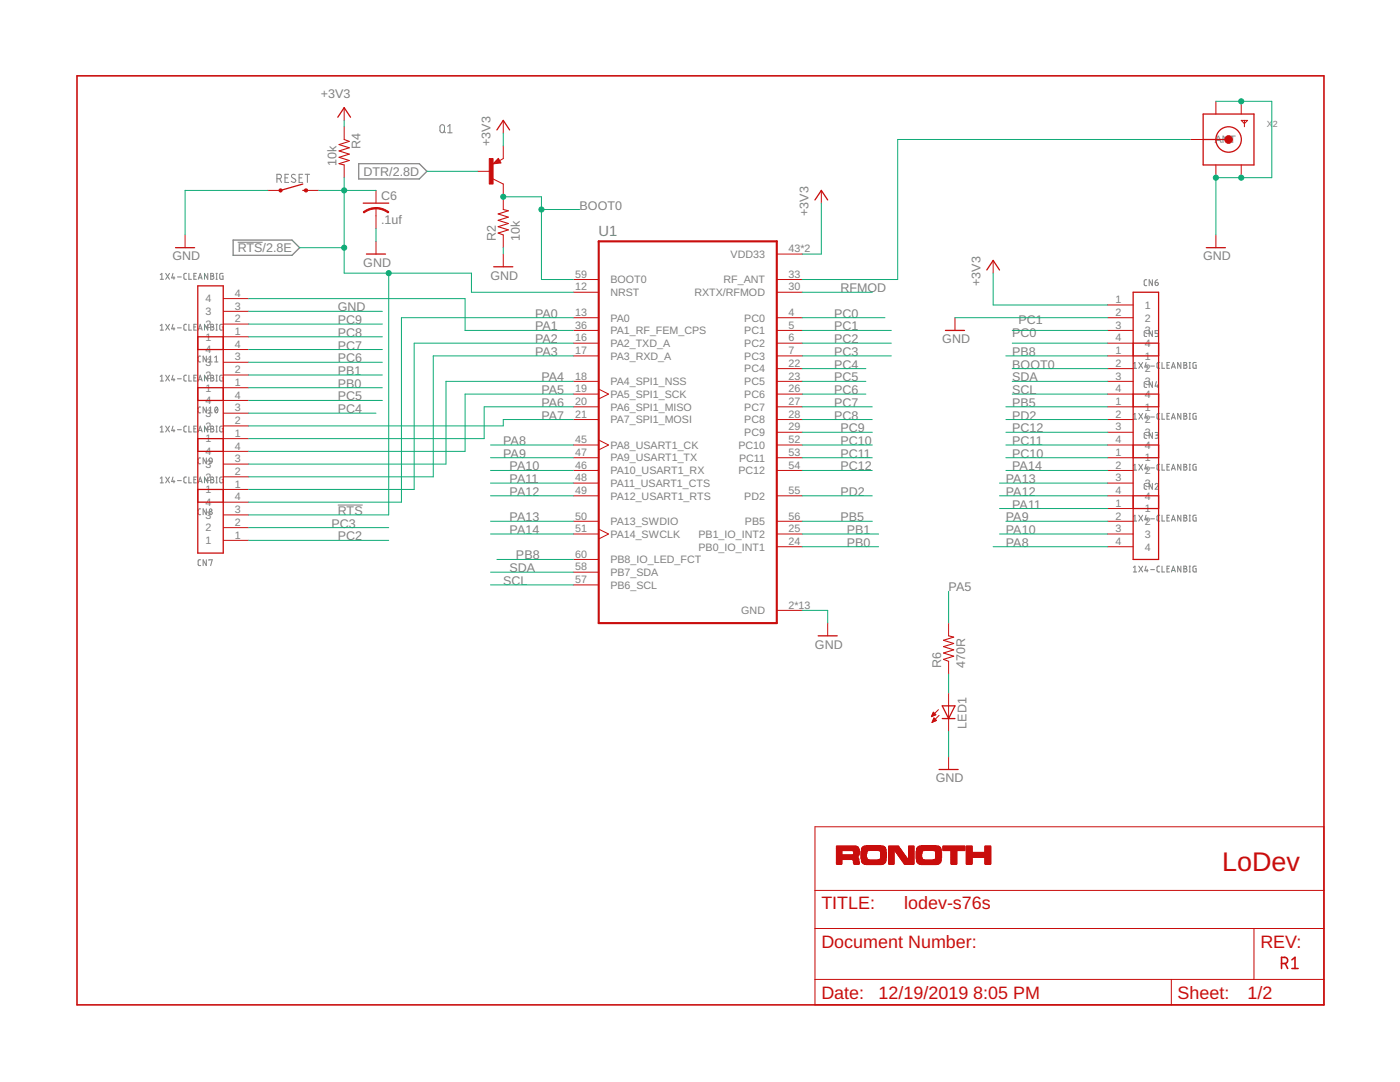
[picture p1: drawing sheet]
<svg xmlns="http://www.w3.org/2000/svg" width="279mm" height="216mm" viewBox="0 0 279 216" stroke-linecap="round" stroke-linejoin="round" font-family="sans-serif">
<g fill="none" stroke="#808080" stroke-width=".2">
<path d="M55.3 35.7h.4a.44 .44 0 0 0 .5-.5 .44 .44 0 0 0-.5-.4h-.4v1.6M55.8 35.7l.4 .7M56.9 35.5h.5M57.6 34.8h-.7v1.6h.7M58.9 34.9a.41 .41 0 0 0-.5-.1 .41 .41 0 0 0-.1 .6l.5 .3a.37 .37 0 0 1 .2 .5 .37 .37 0 0 1-.5 .2l-.4-.2M59.7 35.5h.5M60.4 34.8h-.7v1.6h.7M60.9 34.8h.9M61.3 34.8v1.6M87.9 25l.4-.1 .3 .1 .1 1a.46 .46 0 0 1-.4 .5 .46 .46 0 0 1-.5-.5v-.7zM88.5 26.1l.4 .4M89.3 25.2l.5-.3v1.6"/>
<path d="M89.3 26.5h.9M32 54.8l.3-.3v1.2M32 55.7h.6M33.1 54.5l.7 1.2M33.8 54.5l-.7 1.2M34.5 54.5l-.2 1h.6M34.7 55.2v.5M35.4 55.3h.8M37.2 54.5l-.3 .1-.2 .2 .1 .8 .4 .1M37.7 54.5v1.2h.5M38.7 55.1h.4M39.2 54.5h-.5v1.2h.5"/>
<path d="M39.6 55.7l.4-1.2 .3 1.2M39.7 55.4h.6M41.5 54.5v1.2l-.7-1.2v1.2M42.1 54.5l.5 .2v.3l-.2 .1 .3 .2-.2 .4h-.4zM42.1 55.1h.3M43.1 55.7h.3M43.1 54.5h.3M43.2 54.5v1.2M44.5 54.5l-.5 .1-.1 .1v.8l.1 .2h.5v-.6h-.2M47.4 48.3h5M228.9 55.8l-.4 .1-.2 .2 .1 .8 .5 .1M230 55.8v1.2l-.7-1.2v1.2"/>
<path d="M230.5 56.3h.4a.32 .32 0 0 1 .3 .4 .32 .32 0 0 1-.4 .3 .32 .32 0 0 1-.3-.3zM231 55.8l-.3 .2-.2 .3M32 65l.3-.3v1.2M32 75.1l.3-.2v1.1M32 76h.6M32 65.9h.6M33.1 74.9l.7 1.1M33.1 64.7l.7 1.2M33.8 74.9l-.7 1.1M33.8 64.7l-.7 1.2M34.5 74.9l-.2 .9h.6M34.5 64.7l-.2 .9h.6"/>
<path d="M34.7 65.4v.5M34.7 75.5v.5M35.4 75.6h.8M35.4 65.4h.8M37.2 74.9h-.3l-.2 .2 .1 .9h.4M37.2 64.7h-.3l-.2 .3 .1 .8 .4 .1M37.7 64.7v1.2h.5M37.7 74.9v1.1h.5M38.7 75.4h.4M38.7 65.2h.4M39.2 64.7h-.5v1.2h.5M39.2 74.9h-.5v1.1h.5"/>
<path d="M39.6 76l.4-1.1 .3 1.1M39.6 65.9l.4-1.2 .3 1.2M39.7 75.8h.6M39.7 65.6h.6M40 71.1h-.3l-.2 .2 .1 .9h.4M41.2 71.1v1.1l-.7-1.1v1.1M41.5 64.7v1.2l-.7-1.2v1.2M41.5 74.9v1.1l-.7-1.1v1.1M41.7 71.3l.3-.2v1.1M41.7 72.2h.7M42.1 74.9l.5 .1v.3l-.2 .1 .3 .2-.2 .4h-.4zM42.1 64.7l.5 .1v.3l-.2 .1 .3 .3-.2 .3-.4 .1z"/>
<path d="M42.1 75.4h.3M42.1 65.2h.3M42.8 72.2h.7M42.8 71.3l.4-.2v1.1M43.1 76h.3M43.1 74.9h.3M43.1 65.9h.3M43.1 64.7h.3M43.2 64.7v1.2M43.2 74.9v1.1M44.5 74.9h-.5l-.1 .1v1h.6v-.6h-.2M44.5 64.7h-.5l-.1 .2v.7l.1 .3h.5v-.7h-.2"/>
<path d="M226.2 72.6l.3-.3v1.2M226.2 73.5h.6M227.3 72.3l.7 1.2M228 72.3l-.7 1.2M228.7 72.3l-.2 .9h.6M228.9 76.1l-.4 .1-.2 .2 .1 .8 .5 .1M228.9 66h-.4l-.2 .3 .1 .8h.5M228.9 73v.5M229.6 73h.8M230 66v1.1l-.7-1.1v1.1M230 76.1v1.2l-.7-1.2v1.2M230.8 76.1l-.3 .9h.7"/>
<path d="M231 76.8v.5M231.2 66h-.7v.5h.4a.32 .32 0 0 1 .3 .3 .32 .32 0 0 1-.3 .3h-.4M231.4 72.3l-.4 .1-.1 .2v.7l.5 .2M231.9 72.3v1.2h.5M232.9 72.9h.4M233.4 72.3h-.5v1.2h.5M233.8 73.5l.4-1.2 .4 1.2M233.9 73.2h.6M235.7 72.3v1.2l-.7-1.2v1.2M236.3 72.3l.5 .1v.3l-.2 .2 .3 .2-.2 .4h-.4zM236.3 72.9h.3M237.3 73.5h.3"/>
<path d="M237.3 72.3h.3M237.4 72.3v1.2M238.7 72.3l-.6 .2v.9l.6 .1v-.6h-.2M32 95.4l.3-.2v1.2M32 85.3l.3-.3v1.2M32 96.4h.6M32 86.2h.6M33.1 95.2l.7 1.2M33.1 85l.7 1.2M33.8 95.2l-.7 1.2M33.8 85l-.7 1.2M34.5 95.2l-.2 .9h.6"/>
<path d="M34.5 85l-.2 .9h.6M34.7 85.7v.5M34.7 95.8v.6M35.4 95.9h.8M35.4 85.7h.8M37.2 95.2h-.3l-.2 .2v.8l.5 .2M37.2 85h-.3l-.2 .3 .1 .8 .4 .1M37.7 95.2v1.2h.5M37.7 85v1.2h.5M38.7 95.7h.4M38.7 85.6h.4M39.2 95.2h-.5v1.2h.5"/>
<path d="M39.2 85h-.5v1.2h.5M39.6 96.4l.4-1.2 .3 1.2M39.6 86.2l.4-1.2 .3 1.2M39.7 96.1h.6M39.7 85.9h.6M40 91.4h-.3l-.2 .2 .1 .9h.4M40 81.2h-.3l-.2 .3 .1 .8 .4 .1M41.2 81.2v1.2l-.7-1.2v1.2M41.2 91.4v1.1l-.7-1.1v1.1M41.5 85v1.2l-.7-1.2v1.2M41.5 95.2v1.2l-.7-1.2v1.2M41.7 81.5l.3-.3v1.2"/>
<path d="M41.7 82.4h.7M41.8 91.4h.4l.2 .6-.6-.1-.1-.2zM42.1 95.2h.4l.1 .2v.2l-.2 .1 .3 .2-.2 .4-.4 .1zM42.1 85l.5 .1v.3l-.2 .2 .3 .2-.2 .4h-.4zM42.1 95.7h.3M42.1 85.6h.3M42.4 92l-.2 .3-.4 .2M43 81.3l.1-.1a.58 .58 0 0 1 .4 .6 .58 .58 0 0 1-.4 .6l-.3-.6zM43.1 96.4h.3M43.1 95.2h.3M43.1 86.2h.3M43.1 85h.3"/>
<path d="M43.2 85v1.2M43.2 95.2v1.2M43.4 81.5l-.5 .6M44.5 95.2l-.6 .1v.8l.1 .2 .5 .1v-.7h-.2M44.5 85h-.5l-.1 .2v.9l.6 .1v-.6h-.2M226.2 82.7l.3-.2v1.2M226.2 92.9l.3-.3v1.2M226.2 93.8h.6M226.2 83.7h.6M227.3 92.6l.7 1.2M227.3 82.5l.7 1.2M228 92.6l-.7 1.2"/>
<path d="M228 82.5l-.7 1.2M228.7 92.6l-.2 1h.6M228.7 82.5l-.2 .9h.6M228.9 96.5h-.4l-.2 .2 .1 .8 .5 .1M228.9 86.3h-.4l-.2 .3 .1 .8 .5 .1M228.9 83.1v.6M228.9 93.3v.5M229.6 93.4h.8M229.6 83.2h.8M230 86.3v1.2l-.7-1.2v1.2M230 96.5v1.1l-.7-1.1v1.1M230.5 96.7a.32 .32 0 0 1 .5-.2 .32 .32 0 0 1 .1 .5l-.6 .6h.7"/>
<path d="M230.5 86.3h.5l.2 .2-.1 .2-.4 .1M230.8 86.8l.3 .1 .1 .3-.2 .2-.5 .1M231.4 92.6l-.4 .1-.1 .2v.8l.5 .1M231.4 82.5h-.4l-.1 .2v.8l.5 .2M231.9 82.5v1.2h.5M231.9 92.6v1.2h.5M232.9 93.2h.4M232.9 83h.4M233.4 82.5h-.5v1.2h.5M233.4 92.6h-.5v1.2h.5M233.8 93.8l.4-1.2 .4 1.2M233.8 83.7l.4-1.2 .4 1.2"/>
<path d="M233.9 93.5h.6M233.9 83.4h.6M235.7 82.5v1.2l-.7-1.2v1.2M235.7 92.6v1.2l-.7-1.2v1.2M236.3 92.6l.4 .1 .1 .1v.3l-.2 .1 .3 .2-.2 .4h-.4zM236.3 82.5l.5 .1v.3l-.2 .1 .3 .2-.2 .4-.4 .1zM236.3 93.2h.3M236.3 83h.3M237.3 93.8h.3M237.3 92.6h.3M237.3 83.7h.3M237.3 82.5h.3"/>
<path d="M237.4 82.5v1.2M237.4 92.6v1.2M238.7 92.6l-.6 .2v.9l.6 .1v-.6h-.2M238.7 82.5l-.6 .1v1l.6 .1v-.7h-.2M40 111.7h-.3l-.2 .3 .1 .8 .4 .1M40 101.5l-.3 .1-.2 .2 .1 .8 .4 .1M41.2 101.5v1.2l-.7-1.2v1.2M41.2 111.7v1.2l-.7-1.2v1.2M41.7 111.8v-.1h.7l-.4 1.2M67.4 100.8h5M226.2 113.2l.3-.2v1.1M226.2 103.1l.3-.3v1.2"/>
<path d="M226.2 114.1h.6M226.2 104h.6M227.3 113l.7 1.1M227.3 102.8l.7 1.2M228 113l-.7 1.1M228 102.8l-.7 1.2M228.7 113l-.2 .9h.6M228.7 102.8l-.2 .9h.6M228.9 103.4v.6M228.9 113.6v.5M229.6 113.7h.8M229.6 103.5h.8"/>
<path d="M231.4 113h-.4l-.1 .2v.8l.5 .1M231.4 102.8h-.4l-.1 .3v.7l.5 .2M231.9 113v1.1h.5M231.9 102.8v1.2h.5M232.9 113.5h.4M232.9 103.3h.4M233.4 113h-.5v1.1h.5M233.4 102.8h-.5v1.2h.5M233.8 114.1l.4-1.1 .4 1.1M233.8 104l.4-1.2 .4 1.2M233.9 113.8h.6M233.9 103.7h.6"/>
<path d="M235.7 102.8v1.2l-.7-1.2v1.2M235.7 113v1.1l-.7-1.1v1.1M236.3 113l.5 .1v.3l-.2 .1 .3 .2-.2 .4h-.4zM236.3 102.8l.5 .1v.3l-.2 .1 .3 .3-.2 .3-.4 .1zM236.3 113.5h.3M236.3 103.3h.3M237.3 114.1h.3M237.3 113h.3M237.3 104h.3M237.3 102.8h.3M237.4 102.8v1.2M237.4 113v1.1"/>
<path d="M238.7 113l-.6 .1v.8l.1 .2h.5v-.6h-.2M238.7 102.8l-.6 .1v.8l.1 .2 .5 .1v-.7h-.2"/>
<circle cx="42" cy="101.8" r=".26"/>
<circle cx="42" cy="102.4" r=".33"/>
</g>
<path d="M71.6 32.7h12.1l1.5 1.5-1.5 1.5h-12.1zM46.5 47.9h11.8l1.5 1.5-1.5 1.5h-11.8z" fill="none" stroke="#808080" stroke-width=".25"/>
<g fill="#c90d0c" stroke="#c90d0c" stroke-width=".2">
<path d="M172.8 172.4l3.1 .1z"/>
<path d="M183.9 172.4l3 .1z"/>
<path d="M166.9 172.4h1.1z"/>
<path d="M170.4 172.4h1.1z"/>
<path d="M172.4 172.4h3.9z"/>
<path d="M177.3 172.4h1.1z"/>
<path d="M180.5 172.4h1.9z"/>
<path d="M183.4 172.4h3.9z"/>
<path d="M189.8 172.4h1.2z"/>
<path d="M192.8 172.4h1.2z"/>
<path d="M196.6 172.4h1.1z"/>
<path d="M166.9 172.3l1.1 .1z"/>
<path d="M170.4 172.3l1.1 .1z"/>
<path d="M172.3 172.3l4.2 .1z"/>
<path d="M177.3 172.3l1.1 .1z"/>
<path d="M180.4 172.3l2 .1z"/>
<path d="M183.3 172.3l4.2 .1z"/>
<path d="M189.8 172.3l1.2 .1z"/>
<path d="M192.8 172.3l1.2 .1z"/>
<path d="M196.6 172.3l1.1 .1z"/>
<path d="M166.9 172.2l1.1 .1z"/>
<path d="M170.4 172.2l1.1 .1z"/>
<path d="M172.2 172.2l4.4 .1z"/>
<path d="M177.3 172.2l1.1 .1z"/>
<path d="M180.4 172.2l2 .1z"/>
<path d="M183.2 172.2l4.4 .1z"/>
<path d="M189.8 172.2l1.2 .1z"/>
<path d="M192.8 172.2l1.2 .1z"/>
<path d="M196.6 172.2l1.1 .1z"/>
<path d="M166.9 172.1l1.1 .1z"/>
<path d="M170.3 172.1l1.2 .1z"/>
<path d="M172.1 172.1l4.6 .1z"/>
<path d="M177.3 172.1l1.1 .1z"/>
<path d="M180.3 172.1l2.1 .1z"/>
<path d="M183.1 172.1l4.6 .1z"/>
<path d="M189.8 172.1l1.2 .1z"/>
<path d="M192.8 172.1l1.2 .1z"/>
<path d="M196.6 172.1l1.1 .1z"/>
<path d="M166.9 172l1.1 .1z"/>
<path d="M170.3 172l1.2 .1z"/>
<path d="M172 172l4.7 .1z"/>
<path d="M177.3 172l1.1 .1z"/>
<path d="M180.2 172l2.2 .1z"/>
<path d="M183 172l4.7 .1z"/>
<path d="M189.8 172l1.2 .1z"/>
<path d="M192.8 172l1.2 .1z"/>
<path d="M196.6 172l1.1 .1z"/>
<path d="M166.9 171.9l1.1 .1z"/>
<path d="M170.3 171.9l1.2 .1z"/>
<path d="M172 171.9l4.7 .1z"/>
<path d="M177.3 171.9l1.1 .1z"/>
<path d="M180.2 171.9l2.2 .1z"/>
<path d="M183 171.9l4.7 .1z"/>
<path d="M189.8 171.9l1.2 .1z"/>
<path d="M192.8 171.9l1.2 .1z"/>
<path d="M196.6 171.9l1.1 .1z"/>
<path d="M166.9 171.9h1.1z"/>
<path d="M170.3 171.9h1.1z"/>
<path d="M171.9 171.9h4.8z"/>
<path d="M177.3 171.9h1.1z"/>
<path d="M180.1 171.9h2.3z"/>
<path d="M182.9 171.9h4.8z"/>
<path d="M189.8 171.9h1.2z"/>
<path d="M192.8 171.9h1.2z"/>
<path d="M196.6 171.9h1.1z"/>
<path d="M166.9 171.8l1.1 .1z"/>
<path d="M170.3 171.8l1.1 .1z"/>
<path d="M171.9 171.8l4.9 .1z"/>
<path d="M177.3 171.8l1.1 .1z"/>
<path d="M180 171.8l2.4 .1z"/>
<path d="M182.9 171.8l4.9 .1z"/>
<path d="M189.8 171.8l1.2 .1z"/>
<path d="M192.8 171.8l1.2 .1z"/>
<path d="M196.6 171.8l1.1 .1z"/>
<path d="M166.9 171.7l1.1 .1z"/>
<path d="M170.3 171.7l1.1 .1z"/>
<path d="M171.9 171.7l4.9 .1z"/>
<path d="M177.3 171.7l1.1 .1z"/>
<path d="M180 171.7l2.4 .1z"/>
<path d="M182.9 171.7l4.9 .1z"/>
<path d="M189.8 171.7l1.2 .1z"/>
<path d="M192.8 171.7l1.2 .1z"/>
<path d="M196.6 171.7l1.1 .1z"/>
<path d="M166.9 171.6l1.1 .1z"/>
<path d="M170.2 171.6l1.2 .1z"/>
<path d="M171.9 171.6l4.9 .1z"/>
<path d="M177.3 171.6l1.1 .1z"/>
<path d="M180 171.6l2.4 .1z"/>
<path d="M182.9 171.6l4.9 .1z"/>
<path d="M189.8 171.6l1.2 .1z"/>
<path d="M192.8 171.6l1.2 .1z"/>
<path d="M196.6 171.6l1.1 .1z"/>
<path d="M166.9 171.5l1.1 .1z"/>
<path d="M170.1 171.5l1.3 .1z"/>
<path d="M171.9 171.5l1.5 .1z"/>
<path d="M175.2 171.5l1.6 .1z"/>
<path d="M177.3 171.5l1.1 .1z"/>
<path d="M179.9 171.5l2.5 .1z"/>
<path d="M182.9 171.5l1.5 .1z"/>
<path d="M186.2 171.5l1.6 .1z"/>
<path d="M189.8 171.5l1.2 .1z"/>
<path d="M192.8 171.5l1.2 .1z"/>
<path d="M196.6 171.5l1.1 .1z"/>
<path d="M166.9 171.4l4.5 .1z"/>
<path d="M171.9 171.4l1.3 .1z"/>
<path d="M175.6 171.4l1.2 .1z"/>
<path d="M177.3 171.4l1.1 .1z"/>
<path d="M179.8 171.4l1.4 .1z"/>
<path d="M181.3 171.4l1.1 .1z"/>
<path d="M182.9 171.4l1.3 .1z"/>
<path d="M186.6 171.4l1.2 .1z"/>
<path d="M189.8 171.4l1.2 .1z"/>
<path d="M192.8 171.4l1.2 .1z"/>
<path d="M196.6 171.4l1.1 .1z"/>
<path d="M166.9 171.3l4.5 .1z"/>
<path d="M171.8 171.3l1.3 .1z"/>
<path d="M175.6 171.3l1.2 .1z"/>
<path d="M177.3 171.3l1.1 .1z"/>
<path d="M179.8 171.3l1.3 .1z"/>
<path d="M181.3 171.3l1.1 .1z"/>
<path d="M182.8 171.3l1.3 .1z"/>
<path d="M186.6 171.3l1.2 .1z"/>
<path d="M189.8 171.3l1.2 .1z"/>
<path d="M192.8 171.3l1.2 .1z"/>
<path d="M196.6 171.3l1.1 .1z"/>
<path d="M166.9 171.3h4.4z"/>
<path d="M171.8 171.3h1.2z"/>
<path d="M175.7 171.3h1.1z"/>
<path d="M177.3 171.3h1.1z"/>
<path d="M179.7 171.3h1.4z"/>
<path d="M181.3 171.3h1.1z"/>
<path d="M182.8 171.3h1.2z"/>
<path d="M186.7 171.3h1.1z"/>
<path d="M189.8 171.3h1.2z"/>
<path d="M192.8 171.3h1.2z"/>
<path d="M196.6 171.3h1.1z"/>
<path d="M166.9 171.2l4.4 .1z"/>
<path d="M171.8 171.2l1.2 .1z"/>
<path d="M175.7 171.2l1.1 .1z"/>
<path d="M177.3 171.2l1.1 .1z"/>
<path d="M179.6 171.2l1.4 .1z"/>
<path d="M181.3 171.2l1.1 .1z"/>
<path d="M182.8 171.2l1.2 .1z"/>
<path d="M186.7 171.2l1.1 .1z"/>
<path d="M189.8 171.2l1.2 .1z"/>
<path d="M192.8 171.2l1.2 .1z"/>
<path d="M196.6 171.2l1.1 .1z"/>
<path d="M166.9 171.1l4.3 .1z"/>
<path d="M171.8 171.1l1.2 .1z"/>
<path d="M175.7 171.1l1.2 .1z"/>
<path d="M177.3 171.1l1.1 .1z"/>
<path d="M179.5 171.1l1.5 .1z"/>
<path d="M181.3 171.1l1.1 .1z"/>
<path d="M182.8 171.1l1.2 .1z"/>
<path d="M186.7 171.1l1.2 .1z"/>
<path d="M189.8 171.1l1.2 .1z"/>
<path d="M192.8 171.1l1.2 .1z"/>
<path d="M196.6 171.1l1.1 .1z"/>
<path d="M166.9 171l4.1 .1z"/>
<path d="M171.8 171l1.1 .1z"/>
<path d="M175.7 171l1.2 .1z"/>
<path d="M177.3 171l1.1 .1z"/>
<path d="M179.5 171l1.4 .1z"/>
<path d="M181.3 171l1.1 .1z"/>
<path d="M182.8 171l1.1 .1z"/>
<path d="M186.7 171l1.2 .1z"/>
<path d="M189.8 171l1.2 .1z"/>
<path d="M192.8 171l4.9 .1z"/>
<path d="M166.9 170.9l4.2 .1z"/>
<path d="M171.8 170.9l1.1 .1z"/>
<path d="M175.7 170.9l1.2 .1z"/>
<path d="M177.3 170.9l1.1 .1z"/>
<path d="M179.5 170.9l1.3 .1z"/>
<path d="M181.3 170.9l1.1 .1z"/>
<path d="M182.8 170.9l1.1 .1z"/>
<path d="M186.7 170.9l1.2 .1z"/>
<path d="M189.8 170.9l1.2 .1z"/>
<path d="M192.8 170.9l4.9 .1z"/>
<path d="M166.9 170.8l4.3 .1z"/>
<path d="M171.8 170.8l1.1 .1z"/>
<path d="M175.7 170.8l1.2 .1z"/>
<path d="M177.3 170.8l1.1 .1z"/>
<path d="M179.4 170.8l1.4 .1z"/>
<path d="M181.3 170.8l1.1 .1z"/>
<path d="M182.8 170.8l1.1 .1z"/>
<path d="M186.7 170.8l1.2 .1z"/>
<path d="M189.8 170.8l1.2 .1z"/>
<path d="M192.8 170.8l4.9 .1z"/>
<path d="M166.9 170.8h4.4z"/>
<path d="M171.8 170.8h1.1z"/>
<path d="M175.7 170.8h1.2z"/>
<path d="M177.3 170.8h1.1z"/>
<path d="M179.4 170.8h1.3z"/>
<path d="M181.3 170.8h1.1z"/>
<path d="M182.8 170.8h1.1z"/>
<path d="M186.7 170.8h1.2z"/>
<path d="M189.8 170.8h1.2z"/>
<path d="M192.8 170.8h4.9z"/>
<path d="M166.9 170.7l4.5 .1z"/>
<path d="M171.8 170.7l1.1 .1z"/>
<path d="M175.7 170.7l1.2 .1z"/>
<path d="M177.3 170.7l1.1 .1z"/>
<path d="M179.3 170.7l1.3 .1z"/>
<path d="M181.3 170.7l1.1 .1z"/>
<path d="M182.8 170.7l1.1 .1z"/>
<path d="M186.7 170.7l1.2 .1z"/>
<path d="M189.8 170.7l1.2 .1z"/>
<path d="M192.8 170.7l4.9 .1z"/>
<path d="M166.9 170.6l4.5 .1z"/>
<path d="M171.8 170.6l1.1 .1z"/>
<path d="M175.7 170.6l1.2 .1z"/>
<path d="M177.3 170.6l1.1 .1z"/>
<path d="M179.2 170.6l1.4 .1z"/>
<path d="M181.3 170.6l1.1 .1z"/>
<path d="M182.8 170.6l1.1 .1z"/>
<path d="M186.7 170.6l1.2 .1z"/>
<path d="M189.8 170.6l1.2 .1z"/>
<path d="M192.8 170.6l4.9 .1z"/>
<path d="M166.9 170.5l1.1 .1z"/>
<path d="M170.2 170.5l1.2 .1z"/>
<path d="M171.8 170.5l1.1 .1z"/>
<path d="M175.7 170.5l1.2 .1z"/>
<path d="M177.3 170.5l1.1 .1z"/>
<path d="M179.1 170.5l1.5 .1z"/>
<path d="M181.3 170.5l1.1 .1z"/>
<path d="M182.8 170.5l1.1 .1z"/>
<path d="M186.7 170.5l1.2 .1z"/>
<path d="M189.8 170.5l1.2 .1z"/>
<path d="M192.8 170.5l4.9 .1z"/>
<path d="M166.9 170.4l1.1 .1z"/>
<path d="M170.3 170.4l1.2 .1z"/>
<path d="M171.8 170.4l1.1 .1z"/>
<path d="M175.7 170.4l1.2 .1z"/>
<path d="M177.3 170.4l1.1 .1z"/>
<path d="M179.1 170.4l1.4 .1z"/>
<path d="M181.3 170.4l1.1 .1z"/>
<path d="M182.8 170.4l1.1 .1z"/>
<path d="M186.7 170.4l1.2 .1z"/>
<path d="M189.8 170.4l1.2 .1z"/>
<path d="M192.8 170.4l4.9 .1z"/>
<path d="M166.9 170.3l1.1 .1z"/>
<path d="M170.4 170.3l1.1 .1z"/>
<path d="M171.8 170.3l1.1 .1z"/>
<path d="M175.7 170.3l1.2 .1z"/>
<path d="M177.3 170.3l1.1 .1z"/>
<path d="M179 170.3l1.4 .1z"/>
<path d="M181.3 170.3l1.1 .1z"/>
<path d="M182.8 170.3l1.1 .1z"/>
<path d="M186.7 170.3l1.2 .1z"/>
<path d="M189.8 170.3l1.2 .1z"/>
<path d="M192.8 170.3l4.9 .1z"/>
<path d="M166.9 170.2l1.1 .1z"/>
<path d="M170.4 170.2l1.1 .1z"/>
<path d="M171.8 170.2l1.2 .1z"/>
<path d="M175.7 170.2l1.2 .1z"/>
<path d="M177.3 170.2l1.1 .1z"/>
<path d="M178.9 170.2l1.5 .1z"/>
<path d="M181.3 170.2l1.1 .1z"/>
<path d="M182.8 170.2l1.2 .1z"/>
<path d="M186.7 170.2l1.2 .1z"/>
<path d="M189.8 170.2l1.2 .1z"/>
<path d="M192.8 170.2l4.9 .1z"/>
<path d="M166.9 170.2h1.1z"/>
<path d="M170.4 170.2h1.1z"/>
<path d="M171.8 170.2h1.2z"/>
<path d="M175.7 170.2h1.2z"/>
<path d="M177.3 170.2h1.1z"/>
<path d="M178.9 170.2h1.4z"/>
<path d="M181.3 170.2h1.1z"/>
<path d="M182.8 170.2h1.2z"/>
<path d="M186.7 170.2h1.2z"/>
<path d="M189.8 170.2h1.2z"/>
<path d="M192.8 170.2h4.9z"/>
<path d="M166.9 170.1l1.1 .1z"/>
<path d="M170.4 170.1l1.1 .1z"/>
<path d="M171.8 170.1l1.2 .1z"/>
<path d="M175.7 170.1l1.2 .1z"/>
<path d="M177.3 170.1l1.1 .1z"/>
<path d="M178.9 170.1l1.3 .1z"/>
<path d="M181.3 170.1l1.1 .1z"/>
<path d="M182.8 170.1l1.2 .1z"/>
<path d="M186.7 170.1l1.2 .1z"/>
<path d="M189.8 170.1l1.2 .1z"/>
<path d="M192.8 170.1l4.9 .1z"/>
<path d="M166.9 170l1.1 .1z"/>
<path d="M170.4 170l1.1 .1z"/>
<path d="M171.8 170l1.2 .1z"/>
<path d="M175.7 170l1.1 .1z"/>
<path d="M177.3 170l1.1 .1z"/>
<path d="M178.8 170l1.3 .1z"/>
<path d="M181.3 170l1.1 .1z"/>
<path d="M182.8 170l1.2 .1z"/>
<path d="M186.7 170l1.1 .1z"/>
<path d="M189.8 170l1.2 .1z"/>
<path d="M192.8 170l1.2 .1z"/>
<path d="M196.6 170l1.1 .1z"/>
<path d="M166.9 169.9l1.1 .1z"/>
<path d="M170.4 169.9l1.1 .1z"/>
<path d="M171.8 169.9l1.2 .1z"/>
<path d="M175.7 169.9l1.1 .1z"/>
<path d="M177.3 169.9l1.1 .1z"/>
<path d="M178.7 169.9l1.4 .1z"/>
<path d="M181.3 169.9l1.1 .1z"/>
<path d="M182.8 169.9l1.2 .1z"/>
<path d="M186.7 169.9l1.1 .1z"/>
<path d="M189.8 169.9l1.2 .1z"/>
<path d="M192.8 169.9l1.2 .1z"/>
<path d="M196.6 169.9l1.1 .1z"/>
<path d="M166.9 169.8l1.1 .1z"/>
<path d="M170.3 169.8l1.2 .1z"/>
<path d="M171.8 169.8l1.3 .1z"/>
<path d="M175.6 169.8l1.2 .1z"/>
<path d="M177.3 169.8l1.1 .1z"/>
<path d="M178.7 169.8l1.3 .1z"/>
<path d="M181.3 169.8l1.1 .1z"/>
<path d="M182.8 169.8l1.3 .1z"/>
<path d="M186.6 169.8l1.2 .1z"/>
<path d="M189.8 169.8l1.2 .1z"/>
<path d="M192.8 169.8l1.2 .1z"/>
<path d="M196.6 169.8l1.1 .1z"/>
<path d="M166.9 169.7l1.1 .1z"/>
<path d="M170.2 169.7l1.3 .1z"/>
<path d="M171.9 169.7l1.3 .1z"/>
<path d="M175.6 169.7l1.2 .1z"/>
<path d="M177.3 169.7l1.1 .1z"/>
<path d="M178.6 169.7l1.4 .1z"/>
<path d="M181.3 169.7l1.1 .1z"/>
<path d="M182.9 169.7l1.3 .1z"/>
<path d="M186.6 169.7l1.2 .1z"/>
<path d="M189.8 169.7l1.2 .1z"/>
<path d="M192.8 169.7l1.2 .1z"/>
<path d="M196.6 169.7l1.1 .1z"/>
<path d="M166.9 169.7h4.6z"/>
<path d="M171.9 169.7h1.6z"/>
<path d="M175.2 169.7h1.6z"/>
<path d="M177.3 169.7h2.7z"/>
<path d="M181.3 169.7h1.1z"/>
<path d="M182.9 169.7h1.6z"/>
<path d="M186.2 169.7h1.6z"/>
<path d="M188.2 169.7h4.4z"/>
<path d="M192.8 169.7h1.2z"/>
<path d="M196.6 169.7h1.1z"/>
<path d="M166.9 169.6l4.6 .1z"/>
<path d="M171.9 169.6l4.9 .1z"/>
<path d="M177.3 169.6l2.6 .1z"/>
<path d="M181.3 169.6l1.1 .1z"/>
<path d="M182.9 169.6l4.9 .1z"/>
<path d="M188.2 169.6l4.4 .1z"/>
<path d="M192.8 169.6l1.2 .1z"/>
<path d="M196.6 169.6l1.1 .1z"/>
<path d="M166.9 169.5l4.6 .1z"/>
<path d="M171.9 169.5l4.9 .1z"/>
<path d="M177.3 169.5l2.5 .1z"/>
<path d="M181.3 169.5l1.1 .1z"/>
<path d="M182.9 169.5l4.9 .1z"/>
<path d="M188.2 169.5l4.4 .1z"/>
<path d="M192.8 169.5l1.2 .1z"/>
<path d="M196.6 169.5l1.1 .1z"/>
<path d="M166.9 169.4l4.5 .1z"/>
<path d="M171.9 169.4l4.9 .1z"/>
<path d="M177.3 169.4l2.5 .1z"/>
<path d="M181.3 169.4l1.1 .1z"/>
<path d="M182.9 169.4l4.9 .1z"/>
<path d="M188.2 169.4l4.4 .1z"/>
<path d="M192.8 169.4l1.2 .1z"/>
<path d="M196.6 169.4l1.1 .1z"/>
<path d="M166.9 169.3l4.5 .1z"/>
<path d="M171.9 169.3l4.8 .1z"/>
<path d="M177.3 169.3l2.4 .1z"/>
<path d="M181.3 169.3l1.1 .1z"/>
<path d="M182.9 169.3l4.8 .1z"/>
<path d="M188.2 169.3l4.4 .1z"/>
<path d="M192.8 169.3l1.2 .1z"/>
<path d="M196.6 169.3l1.1 .1z"/>
<path d="M166.9 169.2l4.5 .1z"/>
<path d="M172 169.2l4.7 .1z"/>
<path d="M177.3 169.2l2.3 .1z"/>
<path d="M181.3 169.2l1.1 .1z"/>
<path d="M183 169.2l4.7 .1z"/>
<path d="M188.2 169.2l4.4 .1z"/>
<path d="M192.8 169.2l1.2 .1z"/>
<path d="M196.6 169.2l1.1 .1z"/>
<path d="M166.9 169.1l4.4 .1z"/>
<path d="M172 169.1l4.7 .1z"/>
<path d="M177.3 169.1l2.2 .1z"/>
<path d="M181.3 169.1l1.1 .1z"/>
<path d="M183 169.1l4.7 .1z"/>
<path d="M188.2 169.1l4.4 .1z"/>
<path d="M192.8 169.1l1.2 .1z"/>
<path d="M196.6 169.1l1.1 .1z"/>
<path d="M166.9 169.1h4.4z"/>
<path d="M172.1 169.1h4.6z"/>
<path d="M177.3 169.1h2.2z"/>
<path d="M181.3 169.1h1.1z"/>
<path d="M183.1 169.1h4.6z"/>
<path d="M188.2 169.1h4.4z"/>
<path d="M192.8 169.1h1.2z"/>
<path d="M196.6 169.1h1.1z"/>
<path d="M166.9 169l4.3 .1z"/>
<path d="M172.2 169l4.4 .1z"/>
<path d="M177.3 169l2.2 .1z"/>
<path d="M181.3 169l1.1 .1z"/>
<path d="M183.2 169l4.4 .1z"/>
<path d="M188.2 169l4.4 .1z"/>
<path d="M192.8 169l1.2 .1z"/>
<path d="M196.6 169l1.1 .1z"/>
<path d="M166.9 168.9l4.2 .1z"/>
<path d="M172.3 168.9l4.2 .1z"/>
<path d="M177.3 168.9l2.1 .1z"/>
<path d="M181.3 168.9l1.1 .1z"/>
<path d="M183.3 168.9l4.2 .1z"/>
<path d="M188.2 168.9l4.4 .1z"/>
<path d="M192.8 168.9l1.2 .1z"/>
<path d="M196.6 168.9l1.1 .1z"/>
<path d="M166.9 168.8l4 .1z"/>
<path d="M172.4 168.8l3.9 .1z"/>
<path d="M177.3 168.8l2.1 .1z"/>
<path d="M181.3 168.8l1.1 .1z"/>
<path d="M183.4 168.8l3.9 .1z"/>
<path d="M188.2 168.8l4.4 .1z"/>
<path d="M192.8 168.8l1.2 .1z"/>
<path d="M196.6 168.8l1.1 .1z"/>
<path d="M172.8 168.7l3 .1z"/>
<path d="M183.9 168.7l2.9 .1z"/>
<path d="M97.6 31.6h.8v5.1h-.8z"/>
</g>
<path d="M15.4 15.1h248.8v185.4h-248.8zM255.8 192.3h.6a.61 .61 0 0 0 .6-.7 .61 .61 0 0 0-.6-.6h-.6v2.3M256.5 192.3l.5 1M257.8 191.5l.6-.5v2.3M257.8 193.3h1.3" fill="none" stroke="#c90d0c" stroke-width=".32"/>
<g fill="none" stroke="#c90d0c" stroke-width=".25">
<path d="M60.4 38h.7M60.4 36.7l-4.4 1.3M67.4 23.4l1.3-1.9 1.3 1.9M99.2 25.9l1.2-1.9 1.3 1.9M99.4 32.3h-.4l.4-.3 .3 .4-1 .1 .7-.7 .4 .6M162.6 39.9l1.3-1.9 1.3 1.9M240.1 22.8h10.2v10.1h-10.2zM240.1 27.8h5.1M35 49.4h3.8M39.5 57h5.1v53.4h-5.1zM72.5 40.5h5.1M73.1 50.7h3.8"/>
<path d="M98.5 53.2h3.8M196.9 53.9l1.3-1.9 1.3 1.9M226.1 58.3h5.1v53.3h-5.1zM240.7 49.4h3.9M39.5 77.4h5.1M39.5 79.9h5.1M39.5 67.2h5.1M39.5 69.7h5.1M188.7 65.9h3.8M226.1 78.6h5.1M226.1 68.5h5.1M226.1 71h5.1"/>
<path d="M39.5 97.7h5.1M39.5 87.5h5.1M39.5 90.1h5.1M226.1 98.9h5.1M226.1 88.8h5.1M226.1 91.3h5.1M226.1 81.2h5.1M39.5 100.2h5.1M226.1 101.5h5.1M163.3 126.9h3.8M187.4 153.5h3.8M188 140.8h2.6l-1.3 2.6z"/>
<path d="M188 143.4h2.6"/>
<circle cx="245.2" cy="27.8" r="2.54"/>
</g>
<g fill="none" stroke="#c90d0c" stroke-width=".2">
<path d="M53.4 38h2.6M61.1 38h2.5M68.7 21.5v2.5M68.7 25.3v2.5M68.7 32.9v2.6M75 38v2.5M95.4 34.2h2.5M98.4 35.7l2 1v5.1M99.5 31.6l.5 .9-1.6 .2zM100.4 29.1v2.5l-.7 .5M100.4 24v2.6M163.9 38v2.5"/>
<path d="M237.6 27.8h2.5M242.7 20.2v2.6M242.7 32.9v2.6M247.7 24h1.3l-.7 .7zM247.7 20.2v2.6M247.7 32.9v2.6M248.3 24v1.3M36.9 46.9v2.5M44.6 59.6h5M75 41.6v4M75 48.2v2.5M100.4 46.9v2.5"/>
<path d="M100.4 50.7v2.5M114.4 58.3h5.1M114.4 55.8h5.1M155 58.3h5.1M155 55.8h5.1M155 50.7h5.1M198.2 52v2.5M242.7 46.9v2.5M44.6 79.9h5M44.6 77.4h5M44.6 74.8h5M44.6 72.3h5"/>
<path d="M44.6 69.7h5M44.6 67.2h5M44.6 64.7h5M44.6 62.1h5M114.4 63.4h5.1M114.4 65.9h5.1M114.4 68.5h5.1M114.4 71h5.1M114.4 76.1h5.1M114.4 78.6h5.1M119.5 77.6l2 1-2 1M155 63.4h5.1"/>
<path d="M155 65.9h5.1M155 68.5h5.1M155 71h5.1M155 76.1h5.1M155 78.6h5.1M155 73.6h5.1M190.6 63.4v2.5M221.1 63.4h5M221.1 65.9h5M221.1 68.5h5M221.1 71h5M221.1 76.1h5"/>
<path d="M221.1 78.6h5M221.1 73.6h5M221.1 60.9h5M44.6 97.7h5M44.6 95.1h5M44.6 92.6h5M44.6 90.1h5M44.6 87.5h5M44.6 85h5M44.6 82.4h5M114.4 81.2h5.1M114.4 83.7h5.1"/>
<path d="M114.4 88.8h5.1M114.4 91.3h5.1M114.4 93.9h5.1M114.4 96.4h5.1M114.4 98.9h5.1M119.5 87.8l2 1-2 1M155 81.2h5.1M155 83.7h5.1M155 86.3h5.1M155 88.8h5.1M155 91.3h5.1M155 93.9h5.1"/>
<path d="M155 98.9h5.1M221.1 81.2h5M221.1 83.7h5M221.1 86.3h5M221.1 88.8h5M221.1 91.3h5M221.1 93.9h5M221.1 96.4h5M221.1 98.9h5M44.6 107.8h5M44.6 105.3h5M44.6 102.7h5"/>
<path d="M44.6 100.2h5M114.4 106.6h5.1M114.4 104h5.1M114.4 116.7h5.1M114.4 114.2h5.1M114.4 111.6h5.1M119.5 105.6l2 1-2 .9M155 109.1h5.1M155 106.6h5.1M155 104h5.1M221.1 109.1h5M221.1 106.6h5"/>
<path d="M221.1 104h5M221.1 101.5h5M155 121.8h5.1M165.2 124.3v2.6M189.3 124.3v2.6M189.3 132v2.5M189.3 138.3v7.6M185.9 142.9h.3M186 142.8h.4M186 142.6h.7M186 144.1h.1M186.1 142.5h.6"/>
<path d="M186.1 144h.3M186.1 142.4h.5M186.1 143.8h.6M186.2 143.7h.7M186.2 142.3h.2M186.2 142.2h.1M186.2 143.6h.6M186.3 142.1l.5 .5-.9 .4zM186.3 143.5h.3M186.4 143.4h.1M186.9 143.8l-.5-.5-.4 .8M186.9 143.8l-.9 .3"/>
<path d="M187.3 141.6l-1.4 1.4M187.4 142.7l-1.4 1.4M189.3 151v2.5M162.6 165h101.6v35.5h-101.6zM162.6 177.7h101.6M162.6 185.3h101.6M162.6 195.4h101.6M233.8 195.4v5.1M250.3 185.3v10.1"/>
</g>
<path d="M119.5 48.2h35.5v76.1h-35.5z" fill="none" stroke="#c90d0c" stroke-width=".42"/>
<g fill="#c90d0c" stroke="#c90d0c" stroke-width=".2">
<path d="M75 41.4l1.4 .2 1.2 .7-.2 .2-.8-.5-1.6-.3z" fill-rule="evenodd"/>
<path d="M72.5 42.3l1.2-.7 1.3-.2v.3l-1 .1-1.4 .7z" fill-rule="evenodd"/>
<circle cx="56" cy="38" r=".32"/>
<circle cx="61.1" cy="38" r=".32"/>
<circle cx="245.2" cy="27.8" r=".77"/>
</g>
<path d="M68.7 27.8l1 .4-2 .7 2 .6-2 .6 2 .7-2 .6 2 .6-2 .7 1 .2M100.4 41.8l1.1 .3-2.1 .6 2.1 .6-2.1 .7 2.1 .6-2.1 .6 2.1 .7-2.1 .6 1 .4M189.3 126.9l1 .2-2 .7 2 .6-2 .6 2 .7-2 .6 2 .6-2 .7 1 .4" fill="none" stroke="#c90d0c" stroke-width=".21"/>
<g fill="none" stroke="#0dab76" stroke-width=".2">
<path d="M53.4 38h-16.5v8.9M63.6 38h11.4M68.7 35.5v19h25.4v3.8h20.3M68.7 24v1.3M85.2 34.2h10.2M100.4 26.6v2.5M100.4 39.3h7.7v16.5h6.3M237.6 27.8h-58.4v28h-19.1M242.7 20.2h11.1v15.3h-11.1v11.4M49.6 59.6h43.2v6.3h21.6M59.8 49.4h8.9M75 45.6v2.6"/>
<path d="M77.6 54.5v48.2h-28M100.4 49.4v1.3M108.1 41.8h7.6M160.1 58.3h14M163.9 40.5v10.2h-3.8M198.2 54.5v6.4h22.9M49.6 62.1h26.7M49.6 64.7h26.7M49.6 67.2h26.7M49.6 69.7h26.7M49.6 72.3h26.7M49.6 74.8h26.7"/>
<path d="M49.6 77.4h26.7M49.6 79.9h26.7M114.4 63.4h-34.3v36.8h-30.5M114.4 78.6h-21.6v11.5h-43.2M114.4 76.1h-25.4v16.5h-39.4M114.4 71h-27.9v24.1h-36.9M114.4 68.5h-31.7v29.2h-33.1M160.1 63.4h16.5M160.1 65.9h17.8M160.1 78.6h12.7M160.1 76.1h12.7M160.1 73.6h12.7"/>
<path d="M160.1 71h17.8M160.1 68.5h17.8M190.6 63.4h30.5M200.7 71h20.4M202 65.9h19.1M202 78.6h19.1M202 76.1h19.1M202 73.6h19.1M202 68.5h19.1M49.6 82.4h25.4M97.9 88.8h16.5M97.9 91.3h16.5"/>
<path d="M97.9 93.9h16.5M97.9 96.4h16.5M97.9 98.9h16.5M114.4 83.7h-14v1.3h-50.8M114.4 81.2h-17.8v6.3h-47M160.1 86.3h14M160.1 83.7h14M160.1 81.2h14M160.1 88.8h14M160.1 91.3h14M160.1 93.9h14M160.1 98.9h14"/>
<path d="M199.5 96.4h21.6M199.5 98.9h21.6M200.7 86.3h20.4M200.7 83.7h20.4M200.7 81.2h20.4M200.7 88.8h20.4M200.7 91.3h20.4M200.7 93.9h20.4M49.6 107.8h28M49.6 105.3h28M97.9 106.6h16.5M97.9 104h16.5"/>
<path d="M97.9 116.7h16.5M97.9 114.2h16.5M99.2 111.6h15.2M160.1 106.6h15.2M160.1 109.1h15.2M160.1 104h14M189.3 118v6.3M198.2 109.1h22.9M199.5 106.6h21.6M199.5 101.5h21.6M200.7 104h20.4M160.1 121.8h5.1v2.5"/>
<path d="M189.3 134.5v3.8M189.3 145.9v5.1"/>
</g>
<g fill="#0dab76" stroke="#0dab76" stroke-width=".2">
<circle cx="247.7" cy="20.2" r=".51"/>
<circle cx="242.7" cy="35.5" r=".51"/>
<circle cx="247.7" cy="35.5" r=".51"/>
<circle cx="100.4" cy="39.3" r=".51"/>
<circle cx="108.1" cy="41.8" r=".51"/>
<circle cx="68.7" cy="49.4" r=".51"/>
<circle cx="68.7" cy="38" r=".51"/>
<circle cx="77.6" cy="54.5" r=".51"/>
</g>
<text font-size="5.4" fill="#c90d0c" x="243.9" y="173.9">LoDev</text>
<g font-size="3.6" fill="#c90d0c">
<text x="163.9" y="181.5">TITLE:</text>
<text x="180.4" y="181.5">lodev-s76s</text>
<text x="163.9" y="189.1">Document Number:</text>
<text x="251.5" y="189.1">REV:</text>
<text x="163.9" y="199.2">Date:</text>
<text x="175.3" y="199.2">12/19/2019</text>
<text x="194.2" y="199.2">8:05 PM</text>
<text x="235" y="199.2">Sheet:</text>
<text x="249" y="199.2">1/2</text>
</g>
<text font-size="2.9" fill="#808080" x="119.4" y="47">U1</text>
<g font-size="2.5" fill="#808080">
<text x="64" y="19.5">+3V3</text>
<text x="72" y="29.8" transform="rotate(-90 72 29.8)">R4</text>
<text x="97.9" y="29.1" transform="rotate(-90 97.9 29.1)">+3V3</text>
<text x="67.2" y="33.2" transform="rotate(-90 67.2 33.2)">10k</text>
<text x="72.5" y="35.1">DTR/2.8D</text>
<text x="76.1" y="39.9">C6</text>
<text x="115.7" y="41.8">BOOT0</text>
<text x="76.1" y="44.7">.1uf</text>
<text x="161.4" y="43.1" transform="rotate(-90 161.4 43.1)">+3V3</text>
<text x="34.4" y="52">GND</text>
<text x="47.4" y="50.3">RTS/2.8E</text>
<text x="72.5" y="53.2">GND</text>
<text x="98.9" y="48.2" transform="rotate(-90 98.9 48.2)">R2</text>
<text x="103.7" y="48.2" transform="rotate(-90 103.7 48.2)">10k</text>
<text x="240.1" y="52">GND</text>
<text x="97.9" y="55.8">GND</text>
<text x="167.7" y="58.3">RFMOD</text>
<text x="195.7" y="57" transform="rotate(-90 195.7 57)">+3V3</text>
<text x="67.4" y="62.1">GND</text>
<text x="67.4" y="64.7">PC9</text>
<text x="106.8" y="65.9">PA1</text>
<text x="106.8" y="63.4">PA0</text>
<text x="166.5" y="63.4">PC0</text>
<text x="166.5" y="65.9">PC1</text>
<text x="203.3" y="64.7">PC1</text>
<text x="67.4" y="67.2">PC8</text>
<text x="67.4" y="69.7">PC7</text>
<text x="106.8" y="71">PA3</text>
<text x="106.8" y="68.5">PA2</text>
<text x="166.5" y="68.5">PC2</text>
<text x="166.5" y="71">PC3</text>
<text x="188" y="68.5">GND</text>
<text x="202" y="71">PB8</text>
<text x="202" y="67.2">PC0</text>
<text x="67.4" y="72.3">PC6</text>
<text x="67.4" y="74.8">PB1</text>
<text x="67.4" y="77.4">PB0</text>
<text x="108" y="76.1">PA4</text>
<text x="166.5" y="76.1">PC5</text>
<text x="166.5" y="73.5">PC4</text>
<text x="202" y="76.1">SDA</text>
<text x="202" y="73.5">BOOT0</text>
<text x="67.4" y="79.9">PC5</text>
<text x="67.4" y="82.4">PC4</text>
<text x="108" y="83.7">PA7</text>
<text x="108" y="81.2">PA6</text>
<text x="108" y="78.6">PA5</text>
<text x="166.5" y="83.7">PC8</text>
<text x="166.5" y="81.2">PC7</text>
<text x="166.5" y="78.6">PC6</text>
<text x="202" y="83.7">PD2</text>
<text x="202" y="81.2">PB5</text>
<text x="202" y="78.6">SCL</text>
<text x="100.4" y="88.8">PA8</text>
<text x="167.7" y="86.2">PC9</text>
<text x="167.7" y="88.8">PC10</text>
<text x="202" y="88.8">PC11</text>
<text x="202" y="86.2">PC12</text>
<text x="100.4" y="91.3">PA9</text>
<text x="101.7" y="93.9">PA10</text>
<text x="167.7" y="91.3">PC11</text>
<text x="167.7" y="93.9">PC12</text>
<text x="202" y="93.9">PA14</text>
<text x="202" y="91.3">PC10</text>
<text x="101.7" y="96.4">PA11</text>
<text x="101.7" y="98.9">PA12</text>
<text x="167.7" y="98.9">PD2</text>
<text x="200.7" y="98.9">PA12</text>
<text x="200.7" y="96.4">PA13</text>
<text x="202" y="101.5">PA11</text>
<text x="66.1" y="105.3">PC3</text>
<text x="67.4" y="107.8">PC2</text>
<text x="67.4" y="102.8">RTS</text>
<text x="101.7" y="104">PA13</text>
<text x="101.7" y="106.6">PA14</text>
<text x="167.7" y="104">PB5</text>
<text x="169" y="106.6">PB1</text>
<text x="200.7" y="104">PA9</text>
<text x="200.7" y="106.6">PA10</text>
<text x="103" y="111.6">PB8</text>
<text x="169" y="109.1">PB0</text>
<text x="200.7" y="109.1">PA8</text>
<text x="100.4" y="116.7">SCL</text>
<text x="101.7" y="114.2">SDA</text>
<text x="189.3" y="118">PA5</text>
<text x="162.6" y="129.4">GND</text>
<text x="187.8" y="133.2" transform="rotate(-90 187.8 133.2)">R6</text>
<text x="192.6" y="133.2" transform="rotate(-90 192.6 133.2)">470R</text>
<text x="192.9" y="145.4" transform="rotate(-90 192.9 145.4)">LED1</text>
<text x="186.8" y="156.1">GND</text>
</g>
<g font-size="2.1" fill="#808080">
<text x="242.4" y="28.6">ANT</text>
<text x="145.8" y="51.5">VDD33</text>
<text x="157.4" y="50.3">43*2</text>
<text x="46.9" y="59.2">4</text>
<text x="114.8" y="58">12</text>
<text x="114.8" y="55.4">59</text>
<text x="121.8" y="59.1">NRST</text>
<text x="121.8" y="56.5">BOOT0</text>
<text x="138.6" y="59.1">RXTX/RFMOD</text>
<text x="144.4" y="56.5">RF_ANT</text>
<text x="157.4" y="58">30</text>
<text x="157.4" y="55.4">33</text>
<text x="41" y="65.4">2</text>
<text x="41" y="62.9">3</text>
<text x="41" y="60.3">4</text>
<text x="46.9" y="64.3">2</text>
<text x="46.9" y="61.8">3</text>
<text x="114.8" y="63">13</text>
<text x="114.8" y="65.6">36</text>
<text x="121.8" y="64.2">PA0</text>
<text x="148.5" y="64.2">PC0</text>
<text x="157.4" y="63">4</text>
<text x="157.4" y="65.6">5</text>
<text x="222.6" y="60.5">1</text>
<text x="222.6" y="63">2</text>
<text x="222.6" y="65.6">3</text>
<text x="228.5" y="61.6">1</text>
<text x="228.5" y="64.2">2</text>
<text x="41" y="70.5">4</text>
<text x="41" y="68">1</text>
<text x="46.9" y="71.9">3</text>
<text x="46.9" y="69.4">4</text>
<text x="46.9" y="66.8">1</text>
<text x="114.8" y="68.1">16</text>
<text x="114.8" y="70.7">17</text>
<text x="121.8" y="69.2">PA2_TXD_A</text>
<text x="121.8" y="71.8">PA3_RXD_A</text>
<text x="121.8" y="66.7">PA1_RF_FEM_CPS</text>
<text x="148.5" y="66.7">PC1</text>
<text x="148.5" y="69.2">PC2</text>
<text x="148.5" y="71.8">PC3</text>
<text x="157.4" y="68.1">6</text>
<text x="157.4" y="70.7">7</text>
<text x="222.6" y="70.7">1</text>
<text x="222.6" y="68.1">4</text>
<text x="228.5" y="71.8">1</text>
<text x="228.5" y="66.7">3</text>
<text x="228.5" y="69.2">4</text>
<text x="41" y="75.6">2</text>
<text x="41" y="73">3</text>
<text x="46.9" y="77">1</text>
<text x="46.9" y="74.5">2</text>
<text x="114.8" y="75.7">18</text>
<text x="121.8" y="76.9">PA4_SPI1_NSS</text>
<text x="148.5" y="74.3">PC4</text>
<text x="148.5" y="76.9">PC5</text>
<text x="157.4" y="73.2">22</text>
<text x="157.4" y="75.7">23</text>
<text x="222.6" y="73.2">2</text>
<text x="222.6" y="75.7">3</text>
<text x="228.5" y="74.3">2</text>
<text x="228.5" y="76.9">3</text>
<text x="41" y="83.2">3</text>
<text x="41" y="80.7">4</text>
<text x="41" y="78.1">1</text>
<text x="46.9" y="82.1">3</text>
<text x="46.9" y="79.5">4</text>
<text x="114.8" y="78.3">19</text>
<text x="114.8" y="80.8">20</text>
<text x="114.8" y="83.4">21</text>
<text x="121.8" y="79.4">PA5_SPI1_SCK</text>
<text x="121.8" y="81.9">PA6_SPI1_MISO</text>
<text x="148.5" y="79.4">PC6</text>
<text x="148.5" y="81.9">PC7</text>
<text x="157.4" y="78.3">26</text>
<text x="157.4" y="80.8">27</text>
<text x="157.4" y="83.4">28</text>
<text x="222.6" y="80.8">1</text>
<text x="222.6" y="83.4">2</text>
<text x="222.6" y="78.3">4</text>
<text x="228.5" y="81.9">1</text>
<text x="228.5" y="79.4">4</text>
<text x="41" y="88.3">1</text>
<text x="41" y="85.7">2</text>
<text x="46.9" y="89.7">4</text>
<text x="46.9" y="87.2">1</text>
<text x="46.9" y="84.6">2</text>
<text x="114.8" y="88.4">45</text>
<text x="121.8" y="84.5">PA7_SPI1_MOSI</text>
<text x="121.8" y="89.5">PA8_USART1_CK</text>
<text x="147.4" y="89.5">PC10</text>
<text x="148.5" y="84.5">PC8</text>
<text x="148.5" y="87">PC9</text>
<text x="157.4" y="85.9">29</text>
<text x="157.4" y="88.4">52</text>
<text x="222.6" y="85.9">3</text>
<text x="222.6" y="88.4">4</text>
<text x="228.5" y="84.5">2</text>
<text x="228.5" y="87">3</text>
<text x="228.5" y="89.5">4</text>
<text x="41" y="95.9">2</text>
<text x="41" y="93.4">3</text>
<text x="41" y="90.8">4</text>
<text x="46.9" y="94.8">2</text>
<text x="46.9" y="92.2">3</text>
<text x="114.8" y="91">47</text>
<text x="114.8" y="93.5">46</text>
<text x="121.8" y="92.1">PA9_USART1_TX</text>
<text x="121.8" y="94.6">PA10_USART1_RX</text>
<text x="147.4" y="94.6">PC12</text>
<text x="147.5" y="92.1">PC11</text>
<text x="157.4" y="91">53</text>
<text x="157.4" y="93.5">54</text>
<text x="222.6" y="91">1</text>
<text x="222.6" y="93.5">2</text>
<text x="228.5" y="92.1">1</text>
<text x="228.5" y="94.6">2</text>
<text x="41" y="101">4</text>
<text x="41" y="98.4">1</text>
<text x="46.9" y="99.9">4</text>
<text x="46.9" y="97.3">1</text>
<text x="114.8" y="96">48</text>
<text x="114.8" y="98.6">49</text>
<text x="121.8" y="97.2">PA11_USART1_CTS</text>
<text x="121.8" y="99.7">PA12_USART1_RTS</text>
<text x="148.5" y="99.7">PD2</text>
<text x="157.4" y="98.6">55</text>
<text x="222.6" y="101.1">1</text>
<text x="222.6" y="96">3</text>
<text x="222.6" y="98.6">4</text>
<text x="228.5" y="97.2">3</text>
<text x="228.5" y="99.7">4</text>
<text x="41" y="106.1">2</text>
<text x="41" y="103.5">3</text>
<text x="46.9" y="107.5">1</text>
<text x="46.9" y="104.9">2</text>
<text x="46.9" y="102.4">3</text>
<text x="114.8" y="103.7">50</text>
<text x="114.8" y="106.2">51</text>
<text x="121.8" y="104.8">PA13_SWDIO</text>
<text x="121.8" y="107.3">PA14_SWCLK</text>
<text x="139.4" y="107.3">PB1_IO_INT2</text>
<text x="148.7" y="104.8">PB5</text>
<text x="157.4" y="106.2">25</text>
<text x="157.4" y="103.7">56</text>
<text x="222.6" y="103.7">2</text>
<text x="222.6" y="106.2">3</text>
<text x="228.5" y="102.2">1</text>
<text x="228.5" y="104.8">2</text>
<text x="228.5" y="107.3">3</text>
<text x="41" y="108.6">1</text>
<text x="114.8" y="113.8">58</text>
<text x="114.8" y="111.3">60</text>
<text x="121.8" y="112.4">PB8_IO_LED_FCT</text>
<text x="139.4" y="109.9">PB0_IO_INT1</text>
<text x="157.4" y="108.7">24</text>
<text x="222.6" y="108.7">4</text>
<text x="228.5" y="109.9">4</text>
<text x="114.8" y="116.4">57</text>
<text x="121.8" y="117.5">PB6_SCL</text>
<text x="121.8" y="114.9">PB7_SDA</text>
<text x="147.9" y="122.6">GND</text>
<text x="157.4" y="121.4">2*13</text>
</g>
<g font-size="1.8" fill="#808080">
<text x="252.8" y="25.3">X</text>
<text x="254" y="25.3">2</text>
</g>
</svg>
